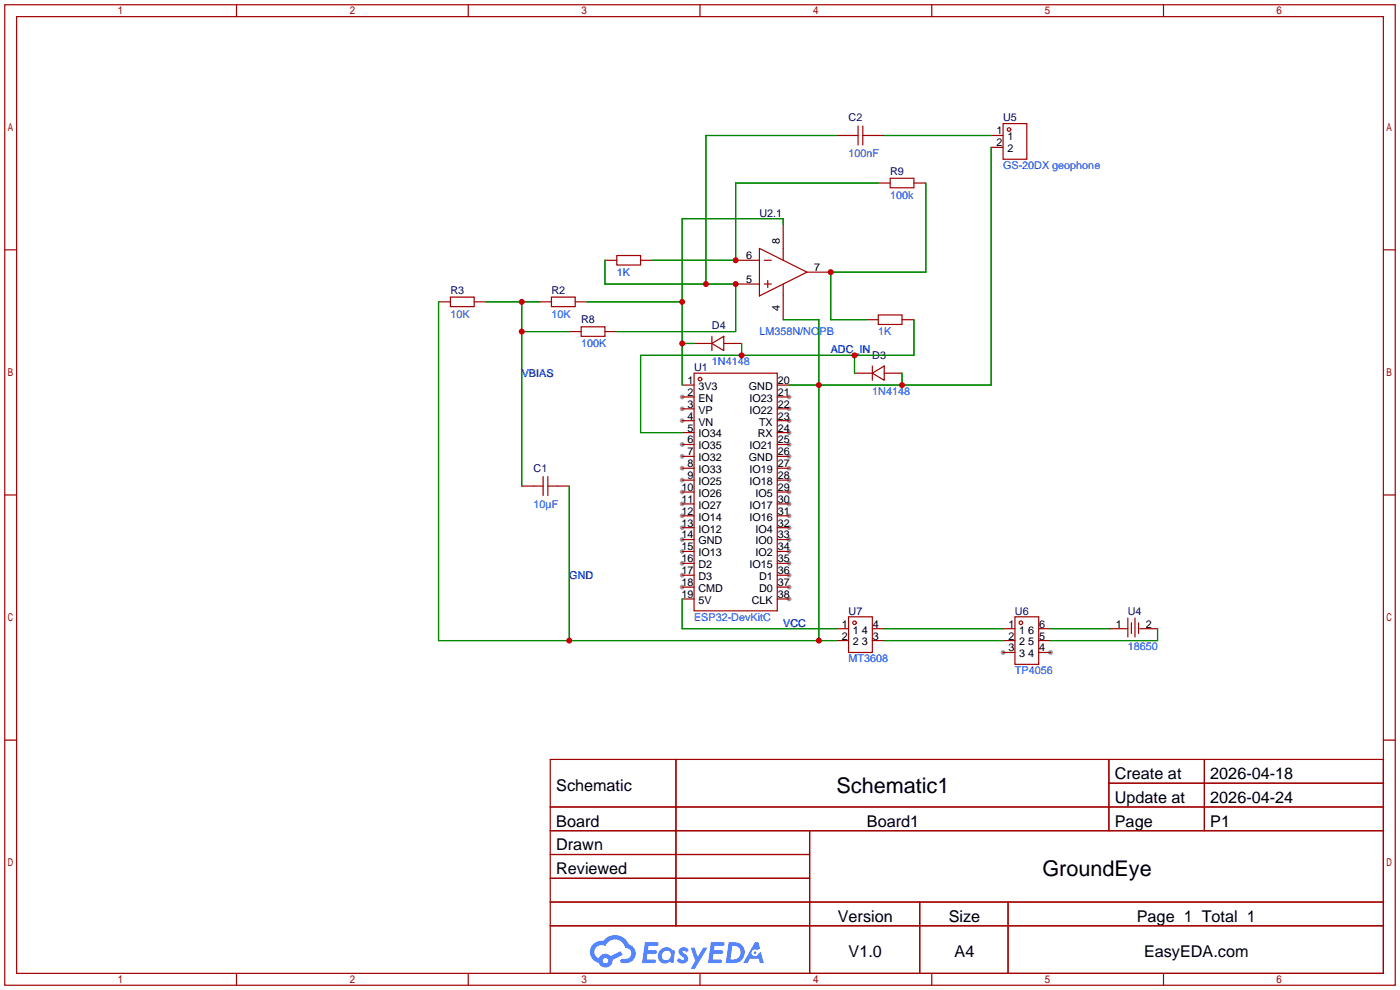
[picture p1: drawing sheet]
<svg xmlns="http://www.w3.org/2000/svg" width="299mm" height="212mm" viewBox="0 0 299 212" stroke-linecap="round" stroke-linejoin="round" font-family="sans-serif">
<g fill="#999">
<circle cx="145.8" cy="84.8" r=".51"/>
<circle cx="145.8" cy="87.4" r=".51"/>
<circle cx="145.8" cy="89.9" r=".51"/>
<circle cx="145.8" cy="95" r=".51"/>
<circle cx="145.8" cy="97.5" r=".51"/>
<circle cx="145.8" cy="100.1" r=".51"/>
<circle cx="145.8" cy="102.6" r=".51"/>
<circle cx="145.8" cy="105.2" r=".51"/>
<circle cx="145.8" cy="107.7" r=".51"/>
<circle cx="145.8" cy="110.2" r=".51"/>
<circle cx="145.8" cy="112.8" r=".51"/>
<circle cx="145.8" cy="115.3" r=".51"/>
<circle cx="145.8" cy="117.9" r=".51"/>
<circle cx="145.8" cy="120.4" r=".51"/>
<circle cx="145.8" cy="122.9" r=".51"/>
<circle cx="145.8" cy="125.5" r=".51"/>
<circle cx="168.7" cy="84.8" r=".51"/>
<circle cx="168.7" cy="87.4" r=".51"/>
<circle cx="168.7" cy="89.9" r=".51"/>
<circle cx="168.7" cy="92.5" r=".51"/>
<circle cx="168.7" cy="95" r=".51"/>
<circle cx="168.7" cy="97.5" r=".51"/>
<circle cx="168.7" cy="100.1" r=".51"/>
<circle cx="168.7" cy="102.6" r=".51"/>
<circle cx="168.7" cy="105.2" r=".51"/>
<circle cx="168.7" cy="107.7" r=".51"/>
<circle cx="168.7" cy="110.2" r=".51"/>
<circle cx="168.7" cy="112.8" r=".51"/>
<circle cx="168.7" cy="115.3" r=".51"/>
<circle cx="168.7" cy="117.9" r=".51"/>
<circle cx="168.7" cy="120.4" r=".51"/>
<circle cx="168.7" cy="122.9" r=".51"/>
<circle cx="168.7" cy="125.5" r=".51"/>
<circle cx="168.7" cy="128" r=".51"/>
<circle cx="214.4" cy="139.4" r=".51"/>
<circle cx="224.5" cy="139.4" r=".51"/>
</g>
<g fill="none" stroke="#a10000" stroke-width=".25">
<path d="M1 1h297.2v209.6h-297.2zM3.6 3.6h292.1v204.4h-292.1zM50.5 1v2.6M100.1 1v2.6M149.6 1v2.6M199.1 1v2.6M248.7 1v2.6M1 53.4h2.6M295.7 53.4h2.5M1 105.8h2.6M295.7 105.8h2.5M1 158.2h2.6"/>
<path d="M295.7 158.2h2.5M117.6 162.3h178.1v45.7h-178.1zM117.6 172.5h178.1M117.6 177.5h178.1M144.5 162.3v35.6M173 177.5v30.5M237 162.3v15.2M237 167.4h58.7M257.4 162.3v15.2M117.6 182.6h55.4M117.6 192.8h178.1M117.6 187.7h55.4"/>
<path d="M117.6 197.9h178.1M196.6 192.8v15.2M215.4 192.8v15.2M50.5 208v2.6M100.1 208v2.6M149.6 208v2.6M199.1 208v2.6M248.7 208v2.6"/>
</g>
<g fill="#5487ff">
<path d="M145.3 202.7a1.3 1.3 0 0 1 1.9 .3l-.4 .6a.54 .54 0 0 0-.9-.2l.1 .2a1.34 1.34 0 0 1 .9 1.8 1.47 1.47 0 0 1-2.3-.1l.5-.6 .8 .5a.31 .31 0 0 0 .4-.3 .31 .31 0 0 0-.3-.4 1.12 1.12 0 0 1-.7-1.8z"/>
<path d="M147.6 202.5h.9l.6 2 1.2-2h.9l-2.7 4.6h-.9l1-1.7z"/>
<path d="M137.8 201.4h1.7a1.31 1.31 0 0 1 1.2 .2 .4 .4 0 0 1-.3 .5l-1.8 .1-.1 .9h1.6a.4 .4 0 0 1 .4 .4 .4 .4 0 0 1-.5 .4h-1.6l-.2 1.2h1.4a.46 .46 0 0 1 .5 0 .46 .46 0 0 1 .1 .5l-.4 .2h-2.6z"/>
<path d="M151.9 201.4h1.7a1.32 1.32 0 0 1 1.2 .2 .39 .39 0 0 1-.3 .5l-1.8 .1-.1 .9h1.6a.4 .4 0 0 1 .4 .4 .4 .4 0 0 1-.4 .4h-1.7l-.2 1.2h1.4a.46 .46 0 0 1 .5 0 .46 .46 0 0 1 .1 .5l-.4 .2h-2.6z"/>
<path d="M161.3 201.4h.8l.3 1.3-.6 .4a.75 .75 0 0 0-1.1 .3 .75 .75 0 0 0 .5 1 .75 .75 0 0 0 .9-.7l.5-.2 .6 2.3h-.8l-.3-.9h-1.8l-.5 .9h-1z"/>
<path d="M155.7 201.4l-.6 4.4h1.5a2.27 2.27 0 0 0 2.6-2.2 2.27 2.27 0 0 0-2.7-2.2zM156.5 202.1a1.5 1.5 0 0 1 1.8 1.6 1.5 1.5 0 0 1-1.9 1.4h-.3z"/>
<path d="M141.2 203a1.6 1.6 0 0 0-.3 2.3 1.6 1.6 0 0 0 2.3 .2l.7 .3 .3-2.4-.1-.3-.5-.1a1.58 1.58 0 0 0-2.4 0zM141.8 203.5a.98 .98 0 0 1 1.6 .4 .98 .98 0 0 1-1.1 1.3 .94 .94 0 0 1-.9-.7 .94 .94 0 0 1 .4-1z"/>
<path d="M126.8 201.8a2.37 2.37 0 0 0 1.1 4 1.54 1.54 0 0 0 1.8 1 1.54 1.54 0 0 0 1.2-1.6l2.2-1.1-.5-.8-2 1a1.57 1.57 0 0 0-2.7 .5 1.5 1.5 0 0 1-.7-2.1 1.5 1.5 0 0 1 2.2-.5 2.23 2.23 0 0 1 2.3-1.4 2.23 2.23 0 0 1 2 1.8 1.16 1.16 0 0 1 1.2 1.1 1.16 1.16 0 0 1-1.1 1.2h-.7a.47 .47 0 0 0-.5 .4 .47 .47 0 0 0 .4 .5 2.17 2.17 0 0 0 2.5-.9 2.17 2.17 0 0 0-.3-2.7l-.8-.4a3.2 3.2 0 0 0-5.5-.7l-1.1 .1zM128.8 205.3a.6 .6 0 0 1 1.2 0 .6 .6 0 0 1-1.2 0z"/>
<circle cx="161.4" cy="203.6" r=".28"/>
</g>
<g fill="none" stroke="#a10000" stroke-width=".25">
<path d="M178.8 29h4.6M183.4 26.9v4.1M184.4 29h4.6M184.4 26.9v4.1M187.7 39.1h2.5M190.2 38.1h5.1v2h-5.1zM195.3 39.1h2.6M211.8 29h2.6M211.8 31.5h2.6M214.4 26.4h5.1v7.6h-5.1zM129.3 55.6h2.5M131.8 54.6h5.1v2h-5.1z"/>
<path d="M136.9 55.6h2.5M157.2 55.6h5.1M162.3 53.1l10.2 5.1-10.2 5zM163.3 55.6h1.5M164.1 59.9v1.6M167.4 48v7.6M172.5 58.2h5M93.7 64.5h2.6M96.3 63.5h5v2h-5zM101.3 64.5h2.6M115.3 64.5h2.6M117.9 63.5h5v2h-5z"/>
<path d="M121.7 70.9h2.5M122.9 64.5h2.6M124.2 69.8h5.1v2.1h-5.1zM129.3 70.9h2.5M148.3 79.8h17.8v50.8h-17.8zM148.3 73.4h3.8M152.1 73.4l2.6-1.5v3zM152.1 71.9v3M154.7 73.4h3.8M157.2 60.7h5.1M163.3 60.7h1.5M167.4 60.7v7.6"/>
<path d="M182.6 79.8h3.8M185.2 68.3h2.5M186.4 79.8l2.6-1.6v3.1zM186.4 78.2v3.1M187.7 67.3h5.1v2h-5.1zM189 79.8h3.8M192.8 68.3h2.5M145.8 82.3h2.5M145.8 84.8h2.5M145.8 87.4h2.5M145.8 89.9h2.5M145.8 92.5h2.5"/>
<path d="M145.8 95h2.5M145.8 97.5h2.5M166.1 82.3h2.6M166.1 84.8h2.6M166.1 87.4h2.6M166.1 89.9h2.6M166.1 92.5h2.6M166.1 95h2.6M166.1 97.5h2.6M111.5 103.9h4.6M116.1 101.9v4M117.1 103.9h4.6"/>
<path d="M117.1 101.9v4M145.8 100.1h2.5M145.8 102.6h2.5M145.8 105.2h2.5M145.8 107.7h2.5M145.8 110.2h2.5M145.8 112.8h2.5M145.8 115.3h2.5M145.8 117.9h2.5M166.1 100.1h2.6M166.1 102.6h2.6M166.1 105.2h2.6"/>
<path d="M166.1 107.7h2.6M166.1 110.2h2.6M166.1 112.8h2.6M166.1 115.3h2.6M166.1 117.9h2.6M145.8 120.4h2.5M145.8 122.9h2.5M145.8 125.5h2.5M145.8 128h2.5M166.1 120.4h2.6M166.1 122.9h2.6M166.1 125.5h2.6"/>
<path d="M166.1 128h2.6M178.8 134.4h2.6M178.8 136.9h2.6M181.4 131.8h5v7.6h-5zM186.4 134.4h2.6M186.4 136.9h2.6M214.4 134.4h2.5M214.4 136.9h2.5M214.4 139.4h2.5M216.9 131.8h5.1v10.2h-5.1zM222 134.4h2.5M222 136.9h2.5"/>
<path d="M222 139.4h2.5M237.2 134.4h3.8M241 132.1v4M241.8 133.1v2.3M242.6 132.1v4M243.3 133.1v2.3M243.6 134.4h3.8"/>
<circle cx="215.6" cy="27.7" r=".38"/>
<circle cx="149.6" cy="81" r=".38"/>
<circle cx="182.6" cy="133.1" r=".38"/>
<circle cx="218.2" cy="133.1" r=".38"/>
</g>
<g fill="none" stroke="#008700" stroke-width=".25">
<path d="M178.8 29h-27.9v31.7M187.7 39.1h-30.5v16.5h-17.8M189 29h22.8M197.9 39.1v19.1h-20.4v10.1h7.7M211.8 31.5v50.8h-43.1M129.3 55.6v5.1h27.9v10.2h-25.4M167.4 48v-1.3h-21.6v35.6M93.7 64.5v72.4h85.1M103.9 64.5h11.4M111.5 70.9h10.2M111.5 64.5v39.4M125.5 64.5h20.3"/>
<path d="M145.8 73.4h2.5M158.5 73.4v2.5M167.4 68.3h7.6v68.6M182.6 75.9v3.9M192.8 79.8v2.5M195.3 68.3v7.6h-58.4v16.6h8.9M121.7 103.9v33M145.8 128v6.4h33M189 134.4h25.4M189 136.9h25.4M224.5 134.4h12.7M247.4 134.4v2.5h-22.9"/>
</g>
<g fill="#c00">
<circle cx="175" cy="136.9" r=".63"/>
<circle cx="175" cy="82.3" r=".63"/>
<circle cx="192.8" cy="82.3" r=".63"/>
<circle cx="121.7" cy="136.9" r=".63"/>
<circle cx="145.8" cy="64.5" r=".63"/>
<circle cx="145.8" cy="73.4" r=".63"/>
<circle cx="157.2" cy="55.6" r=".63"/>
<circle cx="177.5" cy="58.2" r=".63"/>
<circle cx="158.5" cy="75.9" r=".63"/>
<circle cx="182.6" cy="75.9" r=".63"/>
<circle cx="157.2" cy="60.7" r=".63"/>
<circle cx="150.9" cy="60.7" r=".63"/>
<circle cx="111.5" cy="64.5" r=".63"/>
<circle cx="111.5" cy="70.9" r=".63"/>
</g>
<g font-size="4.6">
<text x="178.8" y="169.4">Schematic1</text>
<text x="222.8" y="187.2">GroundEye</text>
</g>
<g font-size="3.5">
<text x="238.3" y="166.5">Create at</text>
<text x="258.7" y="166.5">2026-04-18</text>
<text x="118.9" y="169.1">Schematic</text>
<text x="238.3" y="171.6">Update at</text>
<text x="258.7" y="171.6">2026-04-24</text>
<text x="118.9" y="176.7">Board</text>
<text x="185.3" y="176.7">Board1</text>
<text x="238.3" y="176.7">Page</text>
<text x="258.7" y="176.7">P1</text>
<text x="118.9" y="181.8">Drawn</text>
<text x="118.9" y="186.8">Reviewed</text>
<text x="179.1" y="197">Version</text>
<text x="202.8" y="197">Size</text>
<text x="243" y="197">Page 1 Total 1</text>
<text x="181.4" y="204.6">V1.0</text>
<text x="204" y="204.6">A4</text>
<text x="244.5" y="204.6">EasyEDA.com</text>
</g>
<g font-size="2.3" fill="#000080">
<text x="181.4" y="26">C2</text>
<text x="214.4" y="26">U5</text>
<text x="190.2" y="37.4">R9</text>
<text x="162.3" y="46.3">U2.1</text>
<text x="96.3" y="62.8">R3</text>
<text x="117.9" y="62.8">R2</text>
<text x="124.2" y="69.1">R8</text>
<text x="152.1" y="70.4">D4</text>
<text x="186.4" y="76.8">D3</text>
<text x="148.3" y="79.3">U1</text>
<text x="114" y="100.9">C1</text>
<text x="181.4" y="131.4">U7</text>
<text x="216.9" y="131.4">U6</text>
<text x="241" y="131.4">U4</text>
</g>
<g font-size="2.3">
<text x="213" y="28.7">1</text>
<text x="215.3" y="30">1</text>
<text x="213" y="31.3">2</text>
<text x="215.3" y="32.5">2</text>
<text x="166.7" y="52" transform="rotate(-90 166.7 52)">8</text>
<text x="159.5" y="55.4">6</text>
<text x="174" y="57.9">7</text>
<text x="159.5" y="60.5">5</text>
<text x="166.7" y="66.5" transform="rotate(-90 166.7 66.5)">4</text>
<text x="146.9" y="82.1">1</text>
<text x="149.3" y="83.3">3V3</text>
<text x="160" y="83.3">GND</text>
<text x="166.2" y="82.1">20</text>
<text x="146.9" y="84.6">2</text>
<text x="146.9" y="87.1">3</text>
<text x="146.9" y="89.7">4</text>
<text x="149.3" y="85.9">EN</text>
<text x="149.3" y="88.4">VP</text>
<text x="160.2" y="85.9">IO23</text>
<text x="160.2" y="88.4">IO22</text>
<text x="166.2" y="84.6">21</text>
<text x="166.2" y="87.1">22</text>
<text x="166.2" y="89.7">23</text>
<text x="146.9" y="92.2">5</text>
<text x="146.9" y="94.8">6</text>
<text x="149.3" y="91">VN</text>
<text x="149.3" y="93.5">IO34</text>
<text x="162" y="93.5">RX</text>
<text x="162.2" y="91">TX</text>
<text x="166.2" y="92.2">24</text>
<text x="166.2" y="94.8">25</text>
<text x="146.9" y="97.3">7</text>
<text x="146.9" y="99.8">8</text>
<text x="149.3" y="96">IO35</text>
<text x="149.3" y="98.6">IO32</text>
<text x="149.3" y="101.1">IO33</text>
<text x="160" y="98.6">GND</text>
<text x="160.2" y="96">IO21</text>
<text x="160.2" y="101.1">IO19</text>
<text x="166.2" y="97.3">26</text>
<text x="166.2" y="99.8">27</text>
<text x="145.6" y="104.9">10</text>
<text x="145.6" y="107.5">11</text>
<text x="146.9" y="102.4">9</text>
<text x="149.3" y="103.7">IO25</text>
<text x="149.3" y="106.2">IO26</text>
<text x="160.2" y="103.7">IO18</text>
<text x="161.5" y="106.2">IO5</text>
<text x="166.2" y="102.4">28</text>
<text x="166.2" y="104.9">29</text>
<text x="166.2" y="107.5">30</text>
<text x="145.6" y="110">12</text>
<text x="145.6" y="112.5">13</text>
<text x="149.3" y="108.7">IO27</text>
<text x="149.3" y="111.3">IO14</text>
<text x="149.3" y="113.8">IO12</text>
<text x="160.2" y="108.7">IO17</text>
<text x="160.2" y="111.3">IO16</text>
<text x="161.5" y="113.8">IO4</text>
<text x="166.2" y="110">31</text>
<text x="166.2" y="112.5">32</text>
<text x="145.6" y="115.1">14</text>
<text x="145.6" y="117.6">15</text>
<text x="149.3" y="116.4">GND</text>
<text x="149.3" y="118.9">IO13</text>
<text x="161.5" y="116.4">IO0</text>
<text x="161.5" y="118.9">IO2</text>
<text x="166.2" y="115.1">33</text>
<text x="166.2" y="117.6">34</text>
<text x="145.6" y="120.2">16</text>
<text x="145.6" y="122.7">17</text>
<text x="145.6" y="125.2">18</text>
<text x="149.3" y="121.4">D2</text>
<text x="149.3" y="124">D3</text>
<text x="160.2" y="121.4">IO15</text>
<text x="162.2" y="124">D1</text>
<text x="166.2" y="120.2">35</text>
<text x="166.2" y="122.7">36</text>
<text x="166.2" y="125.2">37</text>
<text x="145.6" y="127.8">19</text>
<text x="149.3" y="126.5">CMD</text>
<text x="149.3" y="129.1">5V</text>
<text x="160.7" y="129.1">CLK</text>
<text x="162.2" y="126.5">D0</text>
<text x="166.2" y="127.8">38</text>
<text x="179.9" y="134.1">1</text>
<text x="179.9" y="136.7">2</text>
<text x="182.3" y="135.4">1</text>
<text x="182.3" y="137.9">2</text>
<text x="184.2" y="137.9">3</text>
<text x="184.2" y="135.4">4</text>
<text x="186.6" y="136.7">3</text>
<text x="186.6" y="134.1">4</text>
<text x="215.5" y="134.1">1</text>
<text x="215.5" y="136.7">2</text>
<text x="217.9" y="135.4">1</text>
<text x="217.9" y="137.9">2</text>
<text x="219.8" y="137.9">5</text>
<text x="219.8" y="135.4">6</text>
<text x="222.1" y="136.7">5</text>
<text x="222.1" y="134.1">6</text>
<text x="238.5" y="134.1">1</text>
<text x="244.9" y="134.1">2</text>
<text x="215.5" y="139.2">3</text>
<text x="217.9" y="140.5">3</text>
<text x="219.8" y="140.5">4</text>
<text x="222.1" y="139.2">4</text>
</g>
<g font-size="2.3" fill="#00f">
<text x="181.4" y="33.6">100nF</text>
<text x="214.4" y="36.1">GS-20DX geophone</text>
<text x="190.2" y="42.5">100k</text>
<text x="131.8" y="59">1K</text>
<text x="96.3" y="67.9">10K</text>
<text x="117.9" y="67.9">10K</text>
<text x="162.3" y="71.7">LM358N/NOPB</text>
<text x="187.7" y="71.7">1K</text>
<text x="124.2" y="74.2">100K</text>
<text x="177.5" y="75.5">ADC_IN</text>
<text x="111.5" y="80.6">VBIAS</text>
<text x="152.1" y="78">1N4148</text>
<text x="186.4" y="84.4">1N4148</text>
<text x="114" y="108.5">10µF</text>
<text x="121.7" y="123.7">GND</text>
<text x="148.3" y="132.6">ESP32-DevKitC</text>
<text x="167.4" y="133.9">VCC</text>
<text x="181.4" y="141.5">MT3608</text>
<text x="241" y="139">18650</text>
<text x="216.9" y="144.1">TP4056</text>
</g>
</svg>
